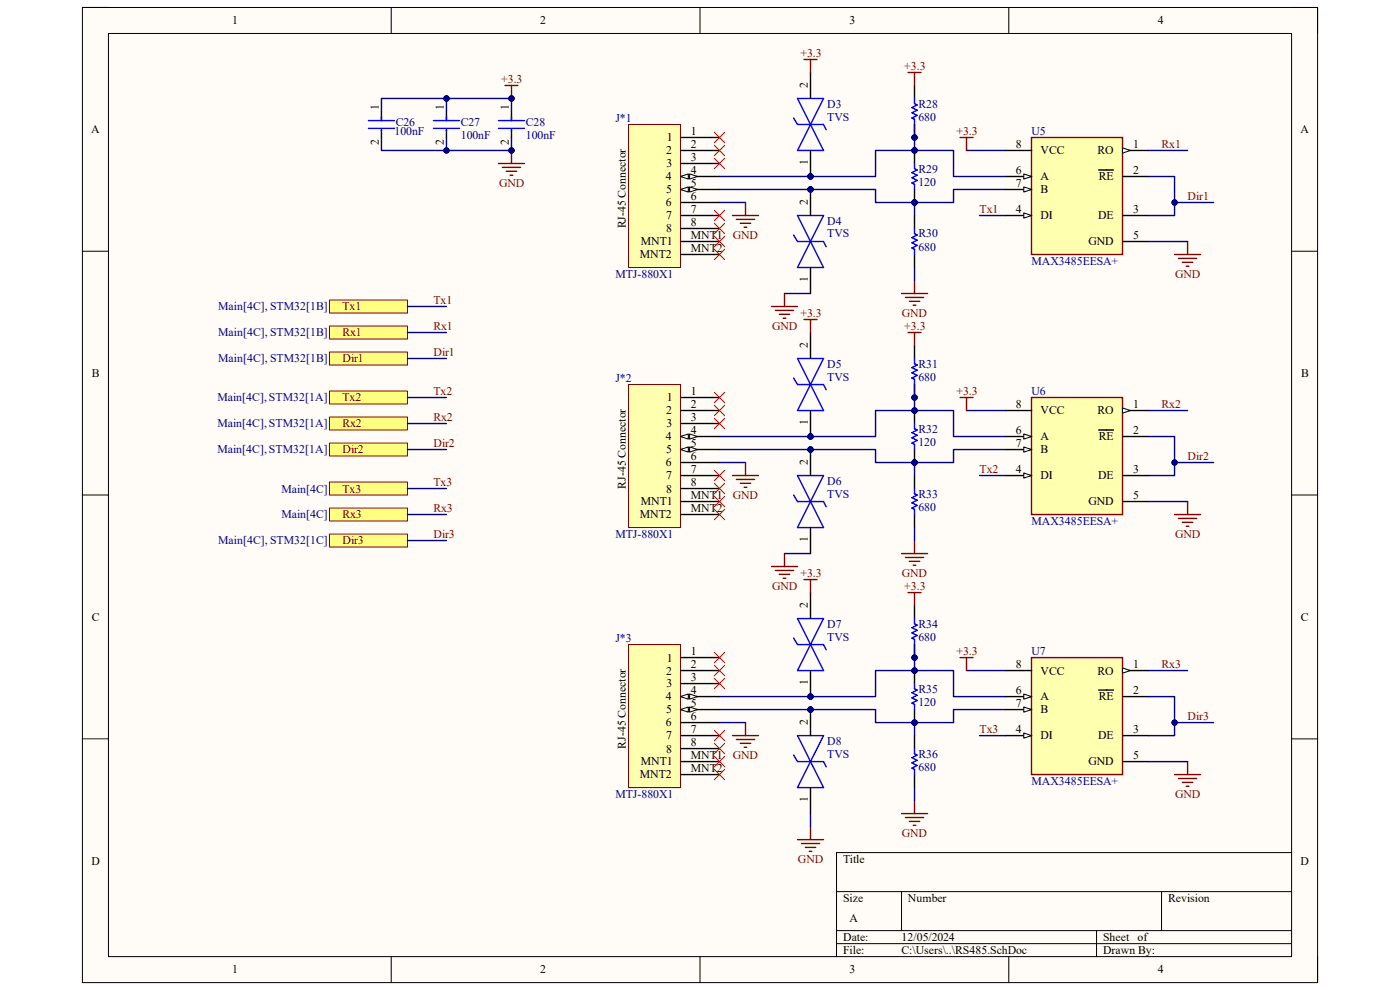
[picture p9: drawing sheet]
<svg xmlns="http://www.w3.org/2000/svg" width="297mm" height="210mm" viewBox="0 0 297 210" stroke-linecap="round" stroke-linejoin="round" font-family="sans-serif">
<path d="M17.5 1.6h262v206.8h-262z" fill-rule="evenodd" fill="#fffcf8"/>
<path d="M17.5 1.6h262v206.8h-262z" fill="none" stroke="#000" stroke-width=".21"/>
<path d="M23 7.1h251v195.8h-251z" fill-rule="evenodd" fill="#fffcf8"/>
<g fill="none" stroke="#000" stroke-width=".21">
<path d="M17.5 1.6h5.5M23 7.1h251v195.8h-251zM83 1.6v5.5M148.5 1.6v5.5M214 1.6v5.5M274 1.6h5.5v5.5M17.5 53.3h5.5M274 53.3h5.5M17.5 105h5.5M274 105h5.5M17.5 156.7h5.5M274 156.7h5.5"/>
<path d="M177.5 189.1h96.5M177.5 197.4h96.5M191.3 189.1v8.3M232.6 197.4v5.5M246.4 189.1v8.3M274 180.9h-96.5v22M83 202.9v5.5M148.5 202.9v5.5M177.5 200.2h96.5M214 202.9v5.5M279.5 202.9v5.5"/>
</g>
<path d="M218.8 29.2h19.3v24.8h-19.3z" fill-rule="evenodd" fill="#ffffb0"/>
<path d="M218.8 29.2h19.3v24.8h-19.3z" fill="none" stroke="#800000" stroke-width=".3"/>
<path d="M213.3 31.9h5.5M213.3 37.4h5.5M233.1 36.1h3.1M238.1 37.4h5.6" fill="none" stroke="#000" stroke-width=".3"/>
<path d="M217.2 36.9l1.6 .5-1.6 .6z" fill="#f8fcff"/>
<path d="M217.2 36.9l1.6 .5-1.6 .6z" fill="none" stroke="#000" stroke-width=".21"/>
<path d="M213.3 40.2h5.5" fill="none" stroke="#000" stroke-width=".3"/>
<path d="M217.2 39.6l1.6 .6-1.6 .5z" fill="#f8fcff"/>
<path d="M217.2 39.6l1.6 .6-1.6 .5z" fill="none" stroke="#000" stroke-width=".21"/>
<path d="M213.3 45.7h5.5M238.1 45.7h5.6" fill="none" stroke="#000" stroke-width=".3"/>
<path d="M217.2 45.2l1.6 .5-1.6 .6z" fill="#f8fcff"/>
<path d="M217.2 45.2l1.6 .5-1.6 .6z" fill="none" stroke="#000" stroke-width=".21"/>
<path d="M238.1 31.9h5.6" fill="none" stroke="#000" stroke-width=".3"/>
<path d="M238.1 31.4l1.7 .5-1.7 .6z" fill="#f8fcff"/>
<path d="M238.1 31.4l1.7 .5-1.7 .6z" fill="none" stroke="#000" stroke-width=".21"/>
<path d="M80.9 23.6v2M80.9 27.5v1.7M238.1 51.2h5.6" fill="none" stroke="#000" stroke-width=".3"/>
<path d="M78.2 25.6h5.5M78.2 27.2h5.5M80.9 24.7v.9M80.9 27.5v.3" fill="none" stroke="#00f" stroke-width=".3"/>
<path d="M69.9 63.6h16.5v2.8h-16.5z" fill-rule="evenodd" fill="#ffff80"/>
<path d="M69.9 63.6h16.5v2.8h-16.5z" fill="none" stroke="#800000" stroke-width=".21"/>
<path d="M69.9 69.2h16.5v2.7h-16.5z" fill-rule="evenodd" fill="#ffff80"/>
<path d="M69.9 69.2h16.5v2.7h-16.5z" fill="none" stroke="#800000" stroke-width=".21"/>
<path d="M69.9 74.7h16.5v2.7h-16.5z" fill-rule="evenodd" fill="#ffff80"/>
<path d="M69.9 74.7h16.5v2.7h-16.5z" fill="none" stroke="#800000" stroke-width=".21"/>
<path d="M94.7 23.6v2M94.7 27.5v1.7M108.5 23.6v2M108.5 27.5v1.7" fill="none" stroke="#000" stroke-width=".3"/>
<path d="M92 25.6h5.5M92 27.2h5.5M94.7 24.7v.9M94.7 27.5v.3M105.7 25.6h5.6M105.7 27.2h5.6M108.5 24.7v.9M108.5 27.5v.3" fill="none" stroke="#00f" stroke-width=".3"/>
<path d="M69.9 82.9h16.5v2.8h-16.5z" fill-rule="evenodd" fill="#ffff80"/>
<path d="M69.9 82.9h16.5v2.8h-16.5z" fill="none" stroke="#800000" stroke-width=".21"/>
<path d="M69.9 88.5h16.5v2.7h-16.5z" fill-rule="evenodd" fill="#ffff80"/>
<path d="M69.9 88.5h16.5v2.7h-16.5z" fill="none" stroke="#800000" stroke-width=".21"/>
<path d="M69.9 94h16.5v2.7h-16.5z" fill-rule="evenodd" fill="#ffff80"/>
<path d="M69.9 94h16.5v2.7h-16.5z" fill="none" stroke="#800000" stroke-width=".21"/>
<path d="M69.9 102.3h16.5v2.7h-16.5z" fill-rule="evenodd" fill="#ffff80"/>
<path d="M69.9 102.3h16.5v2.7h-16.5z" fill="none" stroke="#800000" stroke-width=".21"/>
<path d="M69.9 107.8h16.5v2.7h-16.5z" fill-rule="evenodd" fill="#ffff80"/>
<path d="M69.9 107.8h16.5v2.7h-16.5z" fill="none" stroke="#800000" stroke-width=".21"/>
<path d="M69.9 113.3h16.5v2.8h-16.5z" fill-rule="evenodd" fill="#ffff80"/>
<path d="M69.9 113.3h16.5v2.8h-16.5z" fill="none" stroke="#800000" stroke-width=".21"/>
<path d="M133.3 26.4h11.1v30.3h-11.1z" fill-rule="evenodd" fill="#ffffb0"/>
<path d="M133.3 26.4h11.1v30.3h-11.1z" fill="none" stroke="#800000" stroke-width=".21"/>
<path d="M144.4 29.2h8.2M144.4 31.9h8.2M144.4 34.7h8.2M144.4 37.4h8.2" fill="none" stroke="#000" stroke-width=".3"/>
<path d="M144.4 37.4l1.6-.5v1.1z" fill="#f8fcff"/>
<path d="M144.4 37.4l1.6-.5v1.1z" fill="none" stroke="#000" stroke-width=".21"/>
<path d="M146.3 36.9l1.7 .5-1.7 .6z" fill="#f8fcff"/>
<path d="M146.3 36.9l1.7 .5-1.7 .6z" fill="none" stroke="#000" stroke-width=".21"/>
<path d="M144.4 40.2h8.2" fill="none" stroke="#000" stroke-width=".3"/>
<path d="M144.4 40.2l1.6-.6v1.2z" fill="#f8fcff"/>
<path d="M144.4 40.2l1.6-.6v1.2z" fill="none" stroke="#000" stroke-width=".21"/>
<path d="M146.3 39.6l1.7 .6-1.7 .6z" fill="#f8fcff"/>
<path d="M146.3 39.6l1.7 .6-1.7 .6z" fill="none" stroke="#000" stroke-width=".21"/>
<path d="M144.4 43h8.2M144.4 45.7h8.2M144.4 48.5h8.2M144.4 51.2h8.2M144.4 54h8.2" fill="none" stroke="#000" stroke-width=".3"/>
<path d="M151.5 28.1l2.2 2.2M151.5 30.8l2.2 2.2M151.5 33.6l2.2 2.2M153.7 28.1l-2.2 2.2M153.7 30.8l-2.2 2.2M153.7 33.6l-2.2 2.2M151.5 47.4l2.2 2.2M151.5 44.6l2.2 2.2M153.7 47.4l-2.2 2.2M153.7 44.6l-2.2 2.2" fill="none" stroke="#f00" stroke-width=".21"/>
<circle cx="171.9" cy="40.2" r=".55" fill="#000080"/>
<circle cx="171.9" cy="40.2" r=".55" fill="none" stroke="#000080" stroke-width=".21"/>
<path d="M168.4 49.9l.8 1.3h5.5l.6 1.1M169.2 45.7h5.5l-5.5 11h5.5z" fill="none" stroke="#00f" stroke-width=".3"/>
<path d="M171.9 40.2v5.5M171.9 56.7v5.6" fill="none" stroke="#000" stroke-width=".3"/>
<circle cx="171.9" cy="40.2" r=".55" fill="#000080"/>
<circle cx="171.9" cy="40.2" r=".55" fill="none" stroke="#000080" stroke-width=".21"/>
<circle cx="171.9" cy="37.4" r=".55" fill="#000080"/>
<circle cx="171.9" cy="37.4" r=".55" fill="none" stroke="#000080" stroke-width=".21"/>
<path d="M168.4 25l.8 1.4h5.5l.6 1.1M169.2 20.9h5.5l-5.5 11h5.5z" fill="none" stroke="#00f" stroke-width=".3"/>
<path d="M171.9 31.9v5.5" fill="none" stroke="#000" stroke-width=".3"/>
<circle cx="171.9" cy="37.4" r=".55" fill="#000080"/>
<circle cx="171.9" cy="37.4" r=".55" fill="none" stroke="#000080" stroke-width=".21"/>
<path d="M171.9 15.4v5.5" fill="none" stroke="#000" stroke-width=".3"/>
<circle cx="194" cy="31.9" r=".55" fill="#000080"/>
<circle cx="194" cy="31.9" r=".55" fill="none" stroke="#000080" stroke-width=".21"/>
<circle cx="194" cy="43" r=".55" fill="#000080"/>
<circle cx="194" cy="43" r=".55" fill="none" stroke="#000080" stroke-width=".21"/>
<path d="M194 31.9v2.8" fill="none" stroke="#000" stroke-width=".3"/>
<circle cx="194" cy="31.9" r=".55" fill="#000080"/>
<circle cx="194" cy="31.9" r=".55" fill="none" stroke="#000080" stroke-width=".21"/>
<path d="M194 40.2v2.8" fill="none" stroke="#000" stroke-width=".3"/>
<circle cx="194" cy="43" r=".55" fill="#000080"/>
<circle cx="194" cy="43" r=".55" fill="none" stroke="#000080" stroke-width=".21"/>
<path d="M194 34.7v1.1l.6 .3-1.1 .5 1.1 .6-1.1 .5 1.1 .6-1.1 .5 .5 .3v1.1M194 48.5v1.1l.6 .3-1.1 .5 1.1 .6-1.1 .5 1.1 .6-1.1 .5 .5 .3v1.1" fill="none" stroke="#00f" stroke-width=".3"/>
<path d="M194 45.7v2.8M194 54v2.7" fill="none" stroke="#000" stroke-width=".3"/>
<circle cx="194" cy="29.2" r=".55" fill="#000080"/>
<circle cx="194" cy="29.2" r=".55" fill="none" stroke="#000080" stroke-width=".21"/>
<path d="M194 18.1v2.8M194 26.4v2.8" fill="none" stroke="#000" stroke-width=".3"/>
<circle cx="194" cy="29.2" r=".55" fill="#000080"/>
<circle cx="194" cy="29.2" r=".55" fill="none" stroke="#000080" stroke-width=".21"/>
<path d="M194 20.9v1.1l.6 .3-1.1 .5 1.1 .6-1.1 .5 1.1 .6-1.1 .5 .5 .3v1.1" fill="none" stroke="#00f" stroke-width=".3"/>
<path d="M218.8 84.3h19.3v24.9h-19.3z" fill-rule="evenodd" fill="#ffffb0"/>
<path d="M218.8 84.3h19.3v24.9h-19.3z" fill="none" stroke="#800000" stroke-width=".3"/>
<path d="M213.3 87.1h5.5M213.3 92.6h5.5M233.1 91.2h3.1M238.1 92.6h5.6" fill="none" stroke="#000" stroke-width=".3"/>
<path d="M217.2 92.1l1.6 .5-1.6 .6z" fill="#f8fcff"/>
<path d="M217.2 92.1l1.6 .5-1.6 .6z" fill="none" stroke="#000" stroke-width=".21"/>
<path d="M213.3 95.4h5.5" fill="none" stroke="#000" stroke-width=".3"/>
<path d="M217.2 94.8l1.6 .6-1.6 .5z" fill="#f8fcff"/>
<path d="M217.2 94.8l1.6 .6-1.6 .5z" fill="none" stroke="#000" stroke-width=".21"/>
<path d="M213.3 100.9h5.5M238.1 100.9h5.6" fill="none" stroke="#000" stroke-width=".3"/>
<path d="M217.2 100.3l1.6 .6-1.6 .5z" fill="#f8fcff"/>
<path d="M217.2 100.3l1.6 .6-1.6 .5z" fill="none" stroke="#000" stroke-width=".21"/>
<path d="M238.1 87.1h5.6" fill="none" stroke="#000" stroke-width=".3"/>
<path d="M238.1 86.5l1.7 .6-1.7 .5z" fill="#f8fcff"/>
<path d="M238.1 86.5l1.7 .6-1.7 .5z" fill="none" stroke="#000" stroke-width=".21"/>
<path d="M238.1 106.4h5.6" fill="none" stroke="#000" stroke-width=".3"/>
<path d="M133.3 81.6h11.1v30.3h-11.1z" fill-rule="evenodd" fill="#ffffb0"/>
<path d="M133.3 81.6h11.1v30.3h-11.1z" fill="none" stroke="#800000" stroke-width=".21"/>
<path d="M144.4 84.3h8.2M144.4 87.1h8.2M144.4 89.8h8.2M144.4 92.6h8.2" fill="none" stroke="#000" stroke-width=".3"/>
<path d="M144.4 92.6l1.6-.5v1.1z" fill="#f8fcff"/>
<path d="M144.4 92.6l1.6-.5v1.1z" fill="none" stroke="#000" stroke-width=".21"/>
<path d="M146.3 92.1l1.7 .5-1.7 .6z" fill="#f8fcff"/>
<path d="M146.3 92.1l1.7 .5-1.7 .6z" fill="none" stroke="#000" stroke-width=".21"/>
<path d="M144.4 95.4h8.2" fill="none" stroke="#000" stroke-width=".3"/>
<path d="M144.4 95.4l1.6-.6v1.1z" fill="#f8fcff"/>
<path d="M144.4 95.4l1.6-.6v1.1z" fill="none" stroke="#000" stroke-width=".21"/>
<path d="M146.3 94.8l1.7 .6-1.7 .5z" fill="#f8fcff"/>
<path d="M146.3 94.8l1.7 .6-1.7 .5z" fill="none" stroke="#000" stroke-width=".21"/>
<path d="M144.4 98.1h8.2M144.4 100.9h8.2M144.4 103.6h8.2M144.4 106.4h8.2M144.4 109.2h8.2" fill="none" stroke="#000" stroke-width=".3"/>
<path d="M151.5 83.2l2.2 2.2M151.5 86l2.2 2.2M151.5 88.7l2.2 2.2M151.5 99.8l2.2 2.2M153.7 83.2l-2.2 2.2M153.7 86l-2.2 2.2M153.7 88.7l-2.2 2.2M153.7 99.8l-2.2 2.2M151.5 102.5l2.2 2.2M153.7 102.5l-2.2 2.2" fill="none" stroke="#f00" stroke-width=".21"/>
<circle cx="171.9" cy="95.4" r=".55" fill="#000080"/>
<circle cx="171.9" cy="95.4" r=".55" fill="none" stroke="#000080" stroke-width=".21"/>
<path d="M168.4 105l.8 1.4h5.5l.6 1.1M169.2 100.9h5.5l-5.5 11h5.5z" fill="none" stroke="#00f" stroke-width=".3"/>
<path d="M171.9 95.4v5.5M171.9 111.9v5.5" fill="none" stroke="#000" stroke-width=".3"/>
<circle cx="171.9" cy="95.4" r=".55" fill="#000080"/>
<circle cx="171.9" cy="95.4" r=".55" fill="none" stroke="#000080" stroke-width=".21"/>
<circle cx="171.9" cy="92.6" r=".55" fill="#000080"/>
<circle cx="171.9" cy="92.6" r=".55" fill="none" stroke="#000080" stroke-width=".21"/>
<path d="M169.2 76.1h5.5l-5.5 11h5.5zM168.4 80.2l.8 1.4h5.5l.6 1.1" fill="none" stroke="#00f" stroke-width=".3"/>
<path d="M171.9 87.1v5.5" fill="none" stroke="#000" stroke-width=".3"/>
<circle cx="171.9" cy="92.6" r=".55" fill="#000080"/>
<circle cx="171.9" cy="92.6" r=".55" fill="none" stroke="#000080" stroke-width=".21"/>
<path d="M171.9 70.5v5.6" fill="none" stroke="#000" stroke-width=".3"/>
<circle cx="194" cy="87.1" r=".55" fill="#000080"/>
<circle cx="194" cy="87.1" r=".55" fill="none" stroke="#000080" stroke-width=".21"/>
<circle cx="194" cy="98.1" r=".55" fill="#000080"/>
<circle cx="194" cy="98.1" r=".55" fill="none" stroke="#000080" stroke-width=".21"/>
<path d="M194 87.1v2.8" fill="none" stroke="#000" stroke-width=".3"/>
<circle cx="194" cy="87.1" r=".55" fill="#000080"/>
<circle cx="194" cy="87.1" r=".55" fill="none" stroke="#000080" stroke-width=".21"/>
<path d="M194 95.4v2.7" fill="none" stroke="#000" stroke-width=".3"/>
<circle cx="194" cy="98.1" r=".55" fill="#000080"/>
<circle cx="194" cy="98.1" r=".55" fill="none" stroke="#000080" stroke-width=".21"/>
<path d="M194 89.9v1.1l.6 .2-1.1 .6 1.1 .5-1.1 .6 1.1 .5-1.1 .6 .5 .3v1.1M194 103.6v1.1l.6 .3-1.1 .6 1.1 .5-1.1 .6 1.1 .5-1.1 .6 .5 .3v1.1" fill="none" stroke="#00f" stroke-width=".3"/>
<path d="M194 100.9v2.7M194 109.2v2.7" fill="none" stroke="#000" stroke-width=".3"/>
<circle cx="194" cy="84.3" r=".55" fill="#000080"/>
<circle cx="194" cy="84.3" r=".55" fill="none" stroke="#000080" stroke-width=".21"/>
<path d="M194 73.3v2.8M194 81.6v2.7" fill="none" stroke="#000" stroke-width=".3"/>
<circle cx="194" cy="84.3" r=".55" fill="#000080"/>
<circle cx="194" cy="84.3" r=".55" fill="none" stroke="#000080" stroke-width=".21"/>
<path d="M194 76.1v1.1l.6 .2-1.1 .6 1.1 .5-1.1 .6 1.1 .5-1.1 .6 .5 .3v1.1" fill="none" stroke="#00f" stroke-width=".3"/>
<path d="M218.8 139.5h19.3v24.8h-19.3z" fill-rule="evenodd" fill="#ffffb0"/>
<path d="M218.8 139.5h19.3v24.8h-19.3z" fill="none" stroke="#800000" stroke-width=".3"/>
<path d="M213.3 142.3h5.5M213.3 147.8h5.5M233.1 146.4h3.1M238.1 147.8h5.6" fill="none" stroke="#000" stroke-width=".3"/>
<path d="M217.2 147.2l1.6 .6-1.6 .5z" fill="#f8fcff"/>
<path d="M217.2 147.2l1.6 .6-1.6 .5z" fill="none" stroke="#000" stroke-width=".21"/>
<path d="M213.3 150.5h5.5" fill="none" stroke="#000" stroke-width=".3"/>
<path d="M217.2 150l1.6 .5-1.6 .6z" fill="#f8fcff"/>
<path d="M217.2 150l1.6 .5-1.6 .6z" fill="none" stroke="#000" stroke-width=".21"/>
<path d="M213.3 156.1h5.5M238.1 156.1h5.6" fill="none" stroke="#000" stroke-width=".3"/>
<path d="M217.2 155.5l1.6 .6-1.6 .5z" fill="#f8fcff"/>
<path d="M217.2 155.5l1.6 .6-1.6 .5z" fill="none" stroke="#000" stroke-width=".21"/>
<path d="M238.1 142.3h5.6" fill="none" stroke="#000" stroke-width=".3"/>
<path d="M238.1 141.7l1.7 .6-1.7 .5z" fill="#f8fcff"/>
<path d="M238.1 141.7l1.7 .6-1.7 .5z" fill="none" stroke="#000" stroke-width=".21"/>
<path d="M238.1 161.6h5.6" fill="none" stroke="#000" stroke-width=".3"/>
<path d="M133.3 136.7h11.1v30.4h-11.1z" fill-rule="evenodd" fill="#ffffb0"/>
<path d="M133.3 136.7h11.1v30.4h-11.1z" fill="none" stroke="#800000" stroke-width=".21"/>
<path d="M144.4 139.5h8.2M144.4 142.3h8.2M144.4 145h8.2M144.4 147.8h8.2" fill="none" stroke="#000" stroke-width=".3"/>
<path d="M144.4 147.8l1.6-.6v1.1z" fill="#f8fcff"/>
<path d="M144.4 147.8l1.6-.6v1.1z" fill="none" stroke="#000" stroke-width=".21"/>
<path d="M146.3 147.2l1.7 .6-1.7 .5z" fill="#f8fcff"/>
<path d="M146.3 147.2l1.7 .6-1.7 .5z" fill="none" stroke="#000" stroke-width=".21"/>
<path d="M144.4 150.5h8.2" fill="none" stroke="#000" stroke-width=".3"/>
<path d="M144.4 150.5l1.6-.5v1.1z" fill="#f8fcff"/>
<path d="M144.4 150.5l1.6-.5v1.1z" fill="none" stroke="#000" stroke-width=".21"/>
<path d="M146.3 150l1.7 .5-1.7 .6z" fill="#f8fcff"/>
<path d="M146.3 150l1.7 .5-1.7 .6z" fill="none" stroke="#000" stroke-width=".21"/>
<path d="M144.4 153.3h8.2M144.4 156h8.2M144.4 158.8h8.2M144.4 161.6h8.2M144.4 164.3h8.2" fill="none" stroke="#000" stroke-width=".3"/>
<path d="M151.5 138.4l2.2 2.2M153.7 138.4l-2.2 2.2M151.5 141.1l2.2 2.3M151.5 143.9l2.2 2.2M151.5 157.7l2.2 2.2M151.5 154.9l2.2 2.2M153.7 141.1l-2.2 2.3M153.7 143.9l-2.2 2.2M153.7 157.7l-2.2 2.2M153.7 154.9l-2.2 2.2" fill="none" stroke="#f00" stroke-width=".21"/>
<circle cx="171.9" cy="150.5" r=".55" fill="#000080"/>
<circle cx="171.9" cy="150.5" r=".55" fill="none" stroke="#000080" stroke-width=".21"/>
<path d="M169.2 156l5.5 .1-5.5 11h5.5zM168.4 160.2l.8 1.4h5.5l.6 1.1" fill="none" stroke="#00f" stroke-width=".3"/>
<path d="M171.9 150.5v5.5M171.9 167.1v5.5" fill="none" stroke="#000" stroke-width=".3"/>
<circle cx="171.9" cy="150.5" r=".55" fill="#000080"/>
<circle cx="171.9" cy="150.5" r=".55" fill="none" stroke="#000080" stroke-width=".21"/>
<circle cx="171.9" cy="147.8" r=".55" fill="#000080"/>
<circle cx="171.9" cy="147.8" r=".55" fill="none" stroke="#000080" stroke-width=".21"/>
<path d="M168.4 135.4l.8 1.3h5.5l.6 1.1M169.2 131.2h5.5l-5.5 11.1h5.5z" fill="none" stroke="#00f" stroke-width=".3"/>
<path d="M171.9 142.3v5.5" fill="none" stroke="#000" stroke-width=".3"/>
<circle cx="171.9" cy="147.8" r=".55" fill="#000080"/>
<circle cx="171.9" cy="147.8" r=".55" fill="none" stroke="#000080" stroke-width=".21"/>
<path d="M171.9 125.7v5.5" fill="none" stroke="#000" stroke-width=".3"/>
<circle cx="194" cy="142.2" r=".55" fill="#000080"/>
<circle cx="194" cy="142.2" r=".55" fill="none" stroke="#000080" stroke-width=".21"/>
<circle cx="194" cy="153.3" r=".55" fill="#000080"/>
<circle cx="194" cy="153.3" r=".55" fill="none" stroke="#000080" stroke-width=".21"/>
<path d="M194 142.3v2.7" fill="none" stroke="#000" stroke-width=".3"/>
<circle cx="194" cy="142.2" r=".55" fill="#000080"/>
<circle cx="194" cy="142.2" r=".55" fill="none" stroke="#000080" stroke-width=".21"/>
<path d="M194 150.5v2.8" fill="none" stroke="#000" stroke-width=".3"/>
<circle cx="194" cy="153.3" r=".55" fill="#000080"/>
<circle cx="194" cy="153.3" r=".55" fill="none" stroke="#000080" stroke-width=".21"/>
<path d="M194 145v1.1l.6 .3-1.1 .5 1.1 .6-1.1 .6 1.1 .5-1.1 .6 .5 .2v1.1M194 158.8v1.1l.6 .3-1.1 .5 1.1 .6-1.1 .5 1.1 .6-1.1 .5 .5 .3v1.1" fill="none" stroke="#00f" stroke-width=".3"/>
<path d="M194 156.1v2.7M194 164.3v2.8" fill="none" stroke="#000" stroke-width=".3"/>
<circle cx="194" cy="139.5" r=".55" fill="#000080"/>
<circle cx="194" cy="139.5" r=".55" fill="none" stroke="#000080" stroke-width=".21"/>
<path d="M194 128.5v2.7M194 136.7v2.8" fill="none" stroke="#000" stroke-width=".3"/>
<circle cx="194" cy="139.5" r=".55" fill="#000080"/>
<circle cx="194" cy="139.5" r=".55" fill="none" stroke="#000080" stroke-width=".21"/>
<path d="M194 131.2v1.1l.6 .3-1.1 .5 1.1 .6-1.1 .6 1.1 .5-1.1 .6 .5 .2v1.1" fill="none" stroke="#00f" stroke-width=".3"/>
<path d="M151.5 50.1l2.2 2.2M151.5 52.9l2.2 2.2M153.7 50.1l-2.2 2.2M153.7 52.9l-2.2 2.2M151.5 108.1l2.2 2.2M151.5 105.3l2.2 2.2M153.7 108.1l-2.2 2.2M153.7 105.3l-2.2 2.2M151.5 160.5l2.2 2.2M151.5 163.2l2.2 2.2M153.7 160.5l-2.2 2.2M153.7 163.2l-2.2 2.2" fill="none" stroke="#f00" stroke-width=".21"/>
<g fill="none" stroke="#800000" stroke-width=".3">
<path d="M194 59.5v2.8M249.2 54h5.5M250 54.8h3.9M250.8 55.6h2.2M251.7 56.5h.5M251.9 51.2v2.8M163.7 65h5.5M164.5 65.8h3.9M165.3 66.7h2.2M166.2 67.5h.5M166.4 62.3v2.7M191.3 62.3h5.5"/>
<path d="M192.1 63.1h3.9M192.9 63.9h2.2M193.7 64.7h.6M166.4 117.4v2.8M191.3 117.4h5.5M192.1 118.3h3.9M192.9 119.1h2.2M193.7 119.9h.6M194 114.7v2.7M249.2 109.2h5.5M250 110h3.9M250.8 110.8h2.2"/>
<path d="M251.7 111.6h.5M251.9 106.4v2.8M163.7 120.2h5.5M164.5 121h3.9M165.3 121.8h2.2M166.2 122.7h.5M169.2 178.1h5.5M170 178.9h3.9M170.8 179.8h2.3M171.9 175.4v2.7M191.3 172.6h5.5M192.1 173.4h3.9"/>
<path d="M192.9 174.3h2.2M193.7 175.1h.6M194 169.8v2.8M249.2 164.3h5.5M250 165.2h3.9M250.8 166h2.2M251.7 166.8h.5M251.9 161.6v2.7M171.7 180.6h.5"/>
</g>
<path d="M94.7 20.9h-13.8v2.7M205.1 31.9h8.2M243.7 51.2h8.2" fill="none" stroke="#000080" stroke-width=".3"/>
<circle cx="94.7" cy="20.9" r=".55" fill="#000080"/>
<circle cx="94.7" cy="20.9" r=".55" fill="none" stroke="#000080" stroke-width=".21"/>
<path d="M94.7 20.9h13.8" fill="none" stroke="#000080" stroke-width=".3"/>
<circle cx="94.7" cy="20.9" r=".55" fill="#000080"/>
<circle cx="94.7" cy="20.9" r=".55" fill="none" stroke="#000080" stroke-width=".21"/>
<circle cx="108.5" cy="20.9" r=".55" fill="#000080"/>
<circle cx="108.5" cy="20.9" r=".55" fill="none" stroke="#000080" stroke-width=".21"/>
<path d="M249.2 43h8.3M86.4 65h8.3M86.4 70.5h8.3M86.4 76.1h8.3M86.4 84.3h8.3M86.4 89.8h8.3M86.4 95.4h8.3M86.4 103.6h8.3M86.4 109.2h8.3M86.4 114.7h8.3" fill="none" stroke="#000080" stroke-width=".3"/>
<circle cx="249.2" cy="43" r=".55" fill="#000080"/>
<circle cx="249.2" cy="43" r=".55" fill="none" stroke="#000080" stroke-width=".21"/>
<path d="M152.6 37.4h19.3M243.7 31.9h8.2M152.6 43h5.6M207.8 45.7h5.5" fill="none" stroke="#000080" stroke-width=".3"/>
<circle cx="171.9" cy="37.4" r=".55" fill="#000080"/>
<circle cx="171.9" cy="37.4" r=".55" fill="none" stroke="#000080" stroke-width=".21"/>
<path d="M152.6 40.2h19.3" fill="none" stroke="#000080" stroke-width=".3"/>
<circle cx="171.9" cy="40.2" r=".55" fill="#000080"/>
<circle cx="171.9" cy="40.2" r=".55" fill="none" stroke="#000080" stroke-width=".21"/>
<path d="M194 26.4v5.5" fill="none" stroke="#000080" stroke-width=".3"/>
<circle cx="194" cy="31.9" r=".55" fill="#000080"/>
<circle cx="194" cy="31.9" r=".55" fill="none" stroke="#000080" stroke-width=".21"/>
<circle cx="194" cy="29.2" r=".55" fill="#000080"/>
<circle cx="194" cy="29.2" r=".55" fill="none" stroke="#000080" stroke-width=".21"/>
<path d="M194 43v2.7" fill="none" stroke="#000080" stroke-width=".3"/>
<circle cx="194" cy="43" r=".55" fill="#000080"/>
<circle cx="194" cy="43" r=".55" fill="none" stroke="#000080" stroke-width=".21"/>
<path d="M171.9 40.2h13.8v2.8h16.6v-2.8h11M194 56.7v2.8M166.4 62.3h5.5" fill="none" stroke="#000080" stroke-width=".3"/>
<circle cx="171.9" cy="40.2" r=".55" fill="#000080"/>
<circle cx="171.9" cy="40.2" r=".55" fill="none" stroke="#000080" stroke-width=".21"/>
<circle cx="194" cy="43" r=".55" fill="#000080"/>
<circle cx="194" cy="43" r=".55" fill="none" stroke="#000080" stroke-width=".21"/>
<path d="M171.9 37.4h13.8v-5.5h16.6v5.5h11" fill="none" stroke="#000080" stroke-width=".3"/>
<circle cx="171.9" cy="37.4" r=".55" fill="#000080"/>
<circle cx="171.9" cy="37.4" r=".55" fill="none" stroke="#000080" stroke-width=".21"/>
<circle cx="194" cy="31.9" r=".55" fill="#000080"/>
<circle cx="194" cy="31.9" r=".55" fill="none" stroke="#000080" stroke-width=".21"/>
<path d="M243.7 37.4h5.5v8.3h-5.5" fill="none" stroke="#000080" stroke-width=".3"/>
<circle cx="249.2" cy="43" r=".55" fill="#000080"/>
<circle cx="249.2" cy="43" r=".55" fill="none" stroke="#000080" stroke-width=".21"/>
<path d="M205.1 87.1h8.2M249.2 98.1h8.3M243.7 106.4h8.2" fill="none" stroke="#000080" stroke-width=".3"/>
<circle cx="249.2" cy="98.1" r=".55" fill="#000080"/>
<circle cx="249.2" cy="98.1" r=".55" fill="none" stroke="#000080" stroke-width=".21"/>
<path d="M152.6 98.1h5.6M152.6 92.6h19.3M243.7 87.1h8.2M207.8 100.9h5.5" fill="none" stroke="#000080" stroke-width=".3"/>
<circle cx="171.9" cy="92.6" r=".55" fill="#000080"/>
<circle cx="171.9" cy="92.6" r=".55" fill="none" stroke="#000080" stroke-width=".21"/>
<path d="M152.6 95.4h19.3" fill="none" stroke="#000080" stroke-width=".3"/>
<circle cx="171.9" cy="95.4" r=".55" fill="#000080"/>
<circle cx="171.9" cy="95.4" r=".55" fill="none" stroke="#000080" stroke-width=".21"/>
<path d="M194 81.6v5.5" fill="none" stroke="#000080" stroke-width=".3"/>
<circle cx="194" cy="87.1" r=".55" fill="#000080"/>
<circle cx="194" cy="87.1" r=".55" fill="none" stroke="#000080" stroke-width=".21"/>
<circle cx="194" cy="84.3" r=".55" fill="#000080"/>
<circle cx="194" cy="84.3" r=".55" fill="none" stroke="#000080" stroke-width=".21"/>
<path d="M194 98.1v2.8" fill="none" stroke="#000080" stroke-width=".3"/>
<circle cx="194" cy="98.1" r=".55" fill="#000080"/>
<circle cx="194" cy="98.1" r=".55" fill="none" stroke="#000080" stroke-width=".21"/>
<path d="M171.9 95.4h13.8v2.7h16.6v-2.7h11M194 111.9v2.8" fill="none" stroke="#000080" stroke-width=".3"/>
<circle cx="171.9" cy="95.4" r=".55" fill="#000080"/>
<circle cx="171.9" cy="95.4" r=".55" fill="none" stroke="#000080" stroke-width=".21"/>
<circle cx="194" cy="98.1" r=".55" fill="#000080"/>
<circle cx="194" cy="98.1" r=".55" fill="none" stroke="#000080" stroke-width=".21"/>
<path d="M171.9 92.6h13.8v-5.5h16.6v5.5h11" fill="none" stroke="#000080" stroke-width=".3"/>
<circle cx="171.9" cy="92.6" r=".55" fill="#000080"/>
<circle cx="171.9" cy="92.6" r=".55" fill="none" stroke="#000080" stroke-width=".21"/>
<circle cx="194" cy="87.1" r=".55" fill="#000080"/>
<circle cx="194" cy="87.1" r=".55" fill="none" stroke="#000080" stroke-width=".21"/>
<path d="M243.7 92.6h5.5v8.3h-5.5" fill="none" stroke="#000080" stroke-width=".3"/>
<circle cx="249.2" cy="98.1" r=".55" fill="#000080"/>
<circle cx="249.2" cy="98.1" r=".55" fill="none" stroke="#000080" stroke-width=".21"/>
<path d="M205.1 142.3h8.2M249.2 153.3h8.3M243.7 161.6h8.2" fill="none" stroke="#000080" stroke-width=".3"/>
<circle cx="249.2" cy="153.3" r=".55" fill="#000080"/>
<circle cx="249.2" cy="153.3" r=".55" fill="none" stroke="#000080" stroke-width=".21"/>
<path d="M152.6 153.3h5.6M152.6 147.8h19.3M207.8 156.1h5.5M243.7 142.3h8.2" fill="none" stroke="#000080" stroke-width=".3"/>
<circle cx="171.9" cy="147.8" r=".55" fill="#000080"/>
<circle cx="171.9" cy="147.8" r=".55" fill="none" stroke="#000080" stroke-width=".21"/>
<path d="M152.6 150.5h19.3" fill="none" stroke="#000080" stroke-width=".3"/>
<circle cx="171.9" cy="150.5" r=".55" fill="#000080"/>
<circle cx="171.9" cy="150.5" r=".55" fill="none" stroke="#000080" stroke-width=".21"/>
<path d="M194 136.7v5.6" fill="none" stroke="#000080" stroke-width=".3"/>
<circle cx="194" cy="142.2" r=".55" fill="#000080"/>
<circle cx="194" cy="142.2" r=".55" fill="none" stroke="#000080" stroke-width=".21"/>
<circle cx="194" cy="139.5" r=".55" fill="#000080"/>
<circle cx="194" cy="139.5" r=".55" fill="none" stroke="#000080" stroke-width=".21"/>
<path d="M194 153.3v2.8" fill="none" stroke="#000080" stroke-width=".3"/>
<circle cx="194" cy="153.3" r=".55" fill="#000080"/>
<circle cx="194" cy="153.3" r=".55" fill="none" stroke="#000080" stroke-width=".21"/>
<path d="M171.9 150.5h13.8v2.8h16.6v-2.8h11M171.9 172.6v2.8M194 167.1v2.7" fill="none" stroke="#000080" stroke-width=".3"/>
<circle cx="171.9" cy="150.5" r=".55" fill="#000080"/>
<circle cx="171.9" cy="150.5" r=".55" fill="none" stroke="#000080" stroke-width=".21"/>
<circle cx="194" cy="153.3" r=".55" fill="#000080"/>
<circle cx="194" cy="153.3" r=".55" fill="none" stroke="#000080" stroke-width=".21"/>
<path d="M171.9 147.8h13.8v-5.5h16.6v5.5h11" fill="none" stroke="#000080" stroke-width=".3"/>
<circle cx="171.9" cy="147.8" r=".55" fill="#000080"/>
<circle cx="171.9" cy="147.8" r=".55" fill="none" stroke="#000080" stroke-width=".21"/>
<circle cx="194" cy="142.2" r=".55" fill="#000080"/>
<circle cx="194" cy="142.2" r=".55" fill="none" stroke="#000080" stroke-width=".21"/>
<path d="M243.7 147.8h5.5v8.3h-5.5" fill="none" stroke="#000080" stroke-width=".3"/>
<circle cx="249.2" cy="153.3" r=".55" fill="#000080"/>
<circle cx="249.2" cy="153.3" r=".55" fill="none" stroke="#000080" stroke-width=".21"/>
<path d="M166.4 117.4h5.5" fill="none" stroke="#000080" stroke-width=".3"/>
<path d="M105.7 34.7h5.6M106.6 35.5h3.8M107.4 36.3h2.2M108.2 37.2h.6M108.5 31.9v2.8" fill="none" stroke="#800000" stroke-width=".3"/>
<circle cx="108.5" cy="31.9" r=".55" fill="#000080"/>
<circle cx="108.5" cy="31.9" r=".55" fill="none" stroke="#000080" stroke-width=".21"/>
<g fill="none" stroke="#800000" stroke-width=".3">
<path d="M107.1 18.1h2.8M108.5 18.1v2.8M170.6 12.6h2.7M171.9 12.6v2.8M192.6 15.4h2.8M194 15.4v2.7M203.7 29.2h2.7M205.1 29.2v2.7M170.6 67.8h2.7M171.9 67.8v2.7M192.6 70.5h2.8M194 70.5v2.8"/>
<path d="M203.7 84.3h2.7M205.1 84.3v2.8M170.6 122.9h2.7M171.9 122.9v2.8M192.6 125.7h2.8M194 125.7v2.8M203.7 139.5h2.7M205.1 139.5v2.8"/>
</g>
<circle cx="108.5" cy="20.9" r=".55" fill="#000080"/>
<circle cx="108.5" cy="20.9" r=".55" fill="none" stroke="#000080" stroke-width=".21"/>
<path d="M80.9 29.2v2.7h27.6" fill="none" stroke="#000080" stroke-width=".3"/>
<circle cx="94.7" cy="31.9" r=".55" fill="#000080"/>
<circle cx="94.7" cy="31.9" r=".55" fill="none" stroke="#000080" stroke-width=".21"/>
<circle cx="108.5" cy="31.9" r=".55" fill="#000080"/>
<circle cx="108.5" cy="31.9" r=".55" fill="none" stroke="#000080" stroke-width=".21"/>
<path d="M94.7 29.2v2.7" fill="none" stroke="#000080" stroke-width=".3"/>
<circle cx="94.7" cy="31.9" r=".55" fill="#000080"/>
<circle cx="94.7" cy="31.9" r=".55" fill="none" stroke="#000080" stroke-width=".21"/>
<path d="M108.5 29.2v2.7" fill="none" stroke="#000080" stroke-width=".3"/>
<circle cx="108.5" cy="31.9" r=".55" fill="#000080"/>
<circle cx="108.5" cy="31.9" r=".55" fill="none" stroke="#000080" stroke-width=".21"/>
<path d="M94.7 20.9v2.7" fill="none" stroke="#000080" stroke-width=".3"/>
<circle cx="94.7" cy="20.9" r=".55" fill="#000080"/>
<circle cx="94.7" cy="20.9" r=".55" fill="none" stroke="#000080" stroke-width=".21"/>
<path d="M108.5 20.9v2.7" fill="none" stroke="#000080" stroke-width=".3"/>
<circle cx="108.5" cy="20.9" r=".55" fill="#000080"/>
<circle cx="108.5" cy="20.9" r=".55" fill="none" stroke="#000080" stroke-width=".21"/>
<g fill="none" stroke="#800000" stroke-width=".3">
<path d="M155.4 45.7h5.5M156.2 46.5h3.9M157.1 47.4h2.2M157.9 48.2h.5M158.2 43v2.7M158.2 98.1v2.8M155.4 100.9h5.5M156.2 101.7h3.9M157.1 102.5h2.2M157.9 103.4h.5M155.4 156h5.5M156.2 156.9h3.9"/>
<path d="M157.1 157.7h2.2M157.9 158.5h.5M158.2 153.3v2.7"/>
</g>
<g font-size="2.5">
<text x="49.3" y="5.2">1</text>
<text x="114.6" y="5.2">2</text>
<text x="180.2" y="5.2">3</text>
<text x="245.6" y="5.2">4</text>
<text x="80.4" y="23.4" transform="rotate(-90 80.4 23.4)">1</text>
<text x="94.2" y="23.4" transform="rotate(-90 94.2 23.4)">1</text>
<text x="108" y="23.4" transform="rotate(-90 108 23.4)">1</text>
<text x="171.4" y="18.7" transform="rotate(-90 171.4 18.7)">2</text>
<text x="19.3" y="28.3">A</text>
<text x="141.5" y="30">1</text>
<text x="146.6" y="28.6">1</text>
<text x="275.9" y="28.3">A</text>
<text x="80.4" y="30.9" transform="rotate(-90 80.4 30.9)">2</text>
<text x="94.2" y="30.9" transform="rotate(-90 94.2 30.9)">2</text>
<text x="108" y="30.9" transform="rotate(-90 108 30.9)">2</text>
<text x="141.3" y="32.7">2</text>
<text x="141.4" y="35.5">3</text>
<text x="146.6" y="31.4">2</text>
<text x="146.6" y="34.1">3</text>
<text x="171.4" y="35.1" transform="rotate(-90 171.4 35.1)">1</text>
<text x="215.5" y="31.4">8</text>
<text x="220.8" y="32.7">VCC</text>
<text x="232.8" y="32.7">RO</text>
<text x="240.4" y="31.4">1</text>
<text x="141.3" y="38.3">4</text>
<text x="141.4" y="41">5</text>
<text x="146.6" y="36.9">4</text>
<text x="146.6" y="39.6">5</text>
<text x="215.5" y="36.9">6</text>
<text x="215.5" y="39.6">7</text>
<text x="220.8" y="38.3">A</text>
<text x="220.8" y="41">B</text>
<text x="233.1" y="38.3">RE</text>
<text x="240.4" y="36.9">2</text>
<text x="141.3" y="43.8">6</text>
<text x="141.3" y="46.5">7</text>
<text x="146.6" y="42.4">6</text>
<text x="146.6" y="45.2">7</text>
<text x="146.6" y="47.9">8</text>
<text x="171.4" y="43.5" transform="rotate(-90 171.4 43.5)">2</text>
<text x="215.5" y="45.2">4</text>
<text x="220.8" y="46.5">DI</text>
<text x="233" y="46.5">DE</text>
<text x="240.4" y="45.2">3</text>
<text x="132.8" y="48.5" transform="rotate(-90 132.8 48.5)">RJ-45 Connector</text>
<text x="136" y="52.1">MNT1</text>
<text x="141.4" y="49.3">8</text>
<text x="146.6" y="50.7">MNT1</text>
<text x="146.6" y="53.4">MNT2</text>
<text x="230.9" y="52.1">GND</text>
<text x="240.4" y="50.7">5</text>
<text x="135.8" y="54.8">MNT2</text>
<text x="171.4" y="59.9" transform="rotate(-90 171.4 59.9)">1</text>
<text x="171.4" y="73.8" transform="rotate(-90 171.4 73.8)">2</text>
<text x="19.5" y="80">B</text>
<text x="146.6" y="83.8">1</text>
<text x="276" y="80">B</text>
<text x="141.3" y="87.9">2</text>
<text x="141.5" y="85.1">1</text>
<text x="146.6" y="86.5">2</text>
<text x="146.6" y="89.3">3</text>
<text x="215.5" y="86.5">8</text>
<text x="220.8" y="87.9">VCC</text>
<text x="232.8" y="87.9">RO</text>
<text x="240.4" y="86.5">1</text>
<text x="141.3" y="93.4">4</text>
<text x="141.4" y="90.7">3</text>
<text x="146.6" y="92">4</text>
<text x="146.6" y="94.8">5</text>
<text x="171.4" y="90.2" transform="rotate(-90 171.4 90.2)">1</text>
<text x="215.5" y="92">6</text>
<text x="215.5" y="94.8">7</text>
<text x="220.8" y="93.4">A</text>
<text x="233.1" y="93.4">RE</text>
<text x="240.4" y="92">2</text>
<text x="141.3" y="98.9">6</text>
<text x="141.3" y="101.7">7</text>
<text x="141.4" y="96.2">5</text>
<text x="146.6" y="97.6">6</text>
<text x="146.6" y="100.3">7</text>
<text x="171.4" y="98.7" transform="rotate(-90 171.4 98.7)">2</text>
<text x="215.5" y="100.3">4</text>
<text x="220.8" y="96.2">B</text>
<text x="220.8" y="101.7">DI</text>
<text x="233" y="101.7">DE</text>
<text x="240.4" y="100.3">3</text>
<text x="132.8" y="103.6" transform="rotate(-90 132.8 103.6)">RJ-45 Connector</text>
<text x="136" y="107.2">MNT1</text>
<text x="141.4" y="104.5">8</text>
<text x="146.6" y="103.1">8</text>
<text x="146.6" y="105.8">MNT1</text>
<text x="230.9" y="107.2">GND</text>
<text x="240.4" y="105.8">5</text>
<text x="135.8" y="110">MNT2</text>
<text x="146.6" y="108.6">MNT2</text>
<text x="171.4" y="115.1" transform="rotate(-90 171.4 115.1)">1</text>
<text x="19.5" y="131.7">C</text>
<text x="171.4" y="129" transform="rotate(-90 171.4 129)">2</text>
<text x="276" y="131.7">C</text>
<text x="141.3" y="143.1">2</text>
<text x="141.5" y="140.3">1</text>
<text x="146.6" y="138.9">1</text>
<text x="146.6" y="141.7">2</text>
<text x="215.5" y="141.7">8</text>
<text x="220.8" y="143.1">VCC</text>
<text x="232.8" y="143.1">RO</text>
<text x="240.4" y="141.7">1</text>
<text x="141.3" y="148.6">4</text>
<text x="141.4" y="145.8">3</text>
<text x="146.6" y="144.4">3</text>
<text x="146.6" y="147.2">4</text>
<text x="146.6" y="150">5</text>
<text x="171.4" y="145.4" transform="rotate(-90 171.4 145.4)">1</text>
<text x="215.5" y="147.2">6</text>
<text x="215.5" y="150">7</text>
<text x="220.8" y="148.6">A</text>
<text x="233.1" y="148.6">RE</text>
<text x="240.4" y="147.2">2</text>
<text x="141.3" y="154.1">6</text>
<text x="141.4" y="151.3">5</text>
<text x="146.6" y="152.7">6</text>
<text x="146.6" y="155.5">7</text>
<text x="171.4" y="153.8" transform="rotate(-90 171.4 153.8)">2</text>
<text x="215.5" y="155.5">4</text>
<text x="220.8" y="151.3">B</text>
<text x="240.4" y="155.5">3</text>
<text x="132.8" y="158.8" transform="rotate(-90 132.8 158.8)">RJ-45 Connector</text>
<text x="141.3" y="156.8">7</text>
<text x="141.4" y="159.6">8</text>
<text x="146.6" y="158.2">8</text>
<text x="146.6" y="161">MNT1</text>
<text x="220.8" y="156.8">DI</text>
<text x="233" y="156.8">DE</text>
<text x="240.4" y="161">5</text>
<text x="135.8" y="165.1">MNT2</text>
<text x="136" y="162.4">MNT1</text>
<text x="146.6" y="163.7">MNT2</text>
<text x="230.9" y="162.4">GND</text>
<text x="171.4" y="170.2" transform="rotate(-90 171.4 170.2)">1</text>
<text x="19.4" y="183.4">D</text>
<text x="178.9" y="183">Title</text>
<text x="275.9" y="183.4">D</text>
<text x="178.9" y="191.3">Size</text>
<text x="192.6" y="191.3">Number</text>
<text x="247.8" y="191.3">Revision</text>
<text x="180.2" y="195.5">A</text>
<text x="178.9" y="199.6">Date:</text>
<text x="178.9" y="202.4">File:</text>
<text x="191.3" y="199.6">12/05/2024</text>
<text x="191.3" y="202.4">C:\Users\..\RS485.SchDoc</text>
<text x="234" y="202.4">Drawn By:</text>
<text x="234" y="199.6">Sheet</text>
<text x="241.4" y="199.6">of</text>
<text x="49.3" y="206.5">1</text>
<text x="114.6" y="206.5">2</text>
<text x="180.2" y="206.5">3</text>
<text x="245.6" y="206.5">4</text>
</g>
<g font-size="2.5" fill="#800000">
<text x="106.3" y="17.6">+3.3</text>
<text x="169.8" y="12.1">+3.3</text>
<text x="191.9" y="14.8">+3.3</text>
<text x="202.9" y="28.6">+3.3</text>
<text x="246.4" y="31.4">Rx1</text>
<text x="105.9" y="39.6">GND</text>
<text x="207.8" y="45.2">Tx1</text>
<text x="251.9" y="42.4">Dir1</text>
<text x="155.5" y="50.7">GND</text>
<text x="249.3" y="58.9">GND</text>
<text x="72.6" y="65.8">Tx1</text>
<text x="91.9" y="64.5">Tx1</text>
<text x="72.6" y="71.4">Rx1</text>
<text x="91.9" y="70">Rx1</text>
<text x="163.8" y="70">GND</text>
<text x="169.8" y="67.2">+3.3</text>
<text x="191.3" y="67.2">GND</text>
<text x="191.9" y="70">+3.3</text>
<text x="72.6" y="76.9">Dir1</text>
<text x="91.9" y="75.5">Dir1</text>
<text x="91.9" y="83.8">Tx2</text>
<text x="202.9" y="83.8">+3.3</text>
<text x="72.6" y="85.1">Tx2</text>
<text x="91.9" y="89.3">Rx2</text>
<text x="246.4" y="86.5">Rx2</text>
<text x="72.6" y="90.7">Rx2</text>
<text x="91.9" y="94.8">Dir2</text>
<text x="72.6" y="96.2">Dir2</text>
<text x="207.8" y="100.3">Tx2</text>
<text x="251.9" y="97.6">Dir2</text>
<text x="72.6" y="104.5">Tx3</text>
<text x="91.9" y="103.1">Tx3</text>
<text x="155.5" y="105.8">GND</text>
<text x="72.6" y="110">Rx3</text>
<text x="91.9" y="108.6">Rx3</text>
<text x="72.6" y="115.5">Dir3</text>
<text x="91.9" y="114.1">Dir3</text>
<text x="249.3" y="114.1">GND</text>
<text x="163.8" y="125.1">GND</text>
<text x="169.8" y="122.4">+3.3</text>
<text x="191.3" y="122.4">GND</text>
<text x="191.9" y="125.1">+3.3</text>
<text x="202.9" y="138.9">+3.3</text>
<text x="246.4" y="141.7">Rx3</text>
<text x="207.8" y="155.5">Tx3</text>
<text x="251.9" y="152.7">Dir3</text>
<text x="155.5" y="161">GND</text>
<text x="249.3" y="169.3">GND</text>
<text x="191.3" y="177.5">GND</text>
<text x="169.3" y="183">GND</text>
</g>
<g font-size="2.5" fill="#000080">
<text x="175.5" y="22.8">D3</text>
<text x="194.9" y="22.8">R28</text>
<text x="83.7" y="28.6">100nF</text>
<text x="83.9" y="26.7">C26</text>
<text x="97.7" y="26.7">C27</text>
<text x="97.7" y="29.4">100nF</text>
<text x="111.5" y="26.7">C28</text>
<text x="111.5" y="29.4">100nF</text>
<text x="130.6" y="25.9">J*1</text>
<text x="175.5" y="25.6">TVS</text>
<text x="194.9" y="25.6">680</text>
<text x="218.8" y="28.6">U5</text>
<text x="194.9" y="36.6">R29</text>
<text x="194.9" y="39.4">120</text>
<text x="175.5" y="47.6">D4</text>
<text x="175.5" y="50.4">TVS</text>
<text x="194.9" y="50.4">R30</text>
<text x="194.9" y="53.2">680</text>
<text x="130.6" y="58.9">MTJ-880X1</text>
<text x="218.8" y="56.2">MAX3485EESA+</text>
<text x="46.3" y="65.8">Main[4C], STM32[1B]</text>
<text x="46.3" y="71.4">Main[4C], STM32[1B]</text>
<text x="46.3" y="76.9">Main[4C], STM32[1B]</text>
<text x="175.5" y="78">D5</text>
<text x="194.9" y="78">R31</text>
<text x="130.6" y="81">J*2</text>
<text x="175.5" y="80.7">TVS</text>
<text x="194.9" y="80.7">680</text>
<text x="218.8" y="83.8">U6</text>
<text x="46.1" y="85.1">Main[4C], STM32[1A]</text>
<text x="46.1" y="90.7">Main[4C], STM32[1A]</text>
<text x="194.9" y="91.8">R32</text>
<text x="194.9" y="94.5">120</text>
<text x="46.1" y="96.2">Main[4C], STM32[1A]</text>
<text x="59.7" y="104.5">Main[4C]</text>
<text x="175.5" y="102.8">D6</text>
<text x="175.5" y="105.6">TVS</text>
<text x="194.9" y="105.6">R33</text>
<text x="59.7" y="110">Main[4C]</text>
<text x="194.9" y="108.3">680</text>
<text x="218.8" y="111.3">MAX3485EESA+</text>
<text x="46.3" y="115.5">Main[4C], STM32[1C]</text>
<text x="130.6" y="114.1">MTJ-880X1</text>
<text x="130.6" y="136.2">J*3</text>
<text x="175.5" y="133.1">D7</text>
<text x="175.5" y="135.9">TVS</text>
<text x="194.9" y="133.1">R34</text>
<text x="194.9" y="135.9">680</text>
<text x="218.8" y="138.9">U7</text>
<text x="194.9" y="146.9">R35</text>
<text x="194.9" y="149.7">120</text>
<text x="175.5" y="158">D8</text>
<text x="175.5" y="160.7">TVS</text>
<text x="194.9" y="160.7">R36</text>
<text x="194.9" y="163.5">680</text>
<text x="218.8" y="166.5">MAX3485EESA+</text>
<text x="130.6" y="169.3">MTJ-880X1</text>
</g>
</svg>
